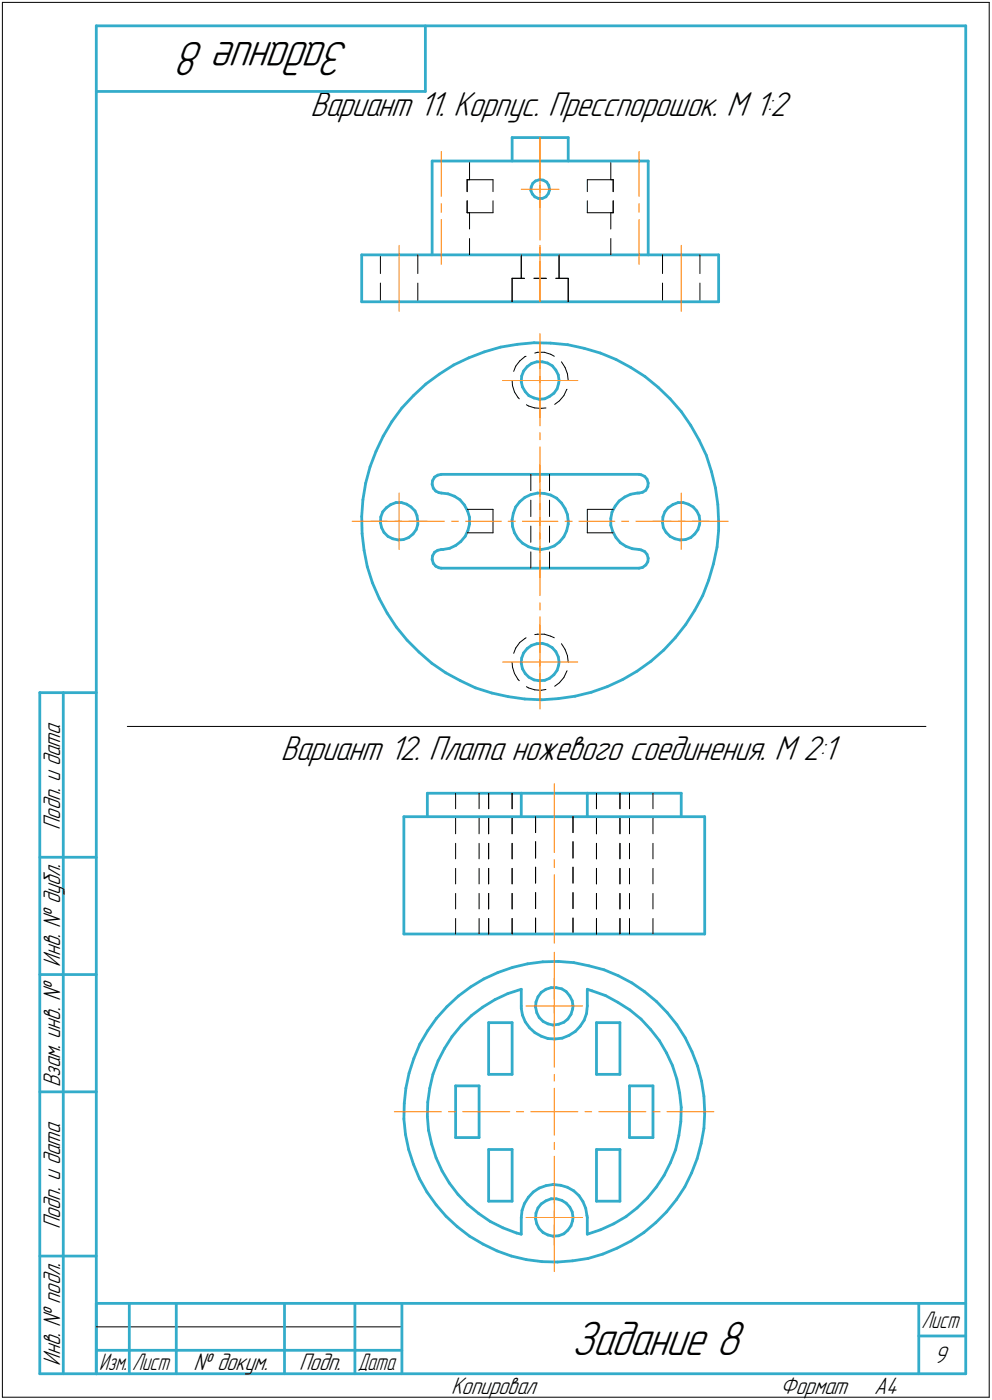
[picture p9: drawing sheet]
<svg xmlns="http://www.w3.org/2000/svg" width="211mm" height="298mm" viewBox="0 0 211 298" stroke-linecap="round" stroke-linejoin="round" font-family="sans-serif">
<g fill="none" stroke="#000" stroke-width=".21">
<path d="M.5 .5v297zM.5 .5h210zM210.5 .5v297zM93.9 34.3h2zM98 34.3h1.9zM99.4 38.3h5.5zM99.4 38.3v2.5zM99.4 38.3h.5zM99.9 34.3v4zM104.9 38.3v2.5zM125 38.3v2.5zM125 38.3h5.5z"/>
<path d="M130 34.3v4zM130 34.3h1.9zM130 38.3h.5zM130.5 38.3v2.5zM133.9 34.3h2.1zM80.9 54.3v4zM88.9 54.3v4zM99.4 42.8v2.5zM99.4 45.3h5.5zM99.4 45.3h.5zM99.9 50.8v3.5zM99.9 45.3v3.5z"/>
<path d="M104.9 42.8v2.5zM109 59.3h2.6zM109 59.3v5zM110.9 54.3v5zM113.6 59.3h2.6zM118.3 59.3h2.6zM119 54.3v5zM120.9 59.3v5zM125 45.3h5.5zM125 42.8v2.5zM130 50.8v3.5zM130 45.3v3.5z"/>
<path d="M130 45.3h.5zM130.5 42.8v2.5zM141 54.3v4zM148.9 54.3v4zM80.9 60.3v4zM88.9 60.3v4zM109.7 78l-.4 1.1zM110.6 76.9l1.1-1zM110.6 76.9l-.9 1.1zM111.7 75.9h.2zM113.8 75.2l.6-.2zM114.4 75h1.4z"/>
<path d="M115.8 75l1.4 .4zM117.2 75.4l.7 .5zM119.5 77l.7 1.2zM120.2 78.2l.5 1.4zM120.7 79.6l.2 1.4zM141 60.3v4zM148.9 60.3v4zM109 81l.1 1.1zM109.1 82.1l.4 1.4zM109.5 83.5l.7 1.2zM110.2 84.7l.3 .2zM112 86.2l.4 .2z"/>
<path d="M112.4 86.4l1.4 .5zM113.8 86.9l1.3 .1zM115.1 87l1.1-.1zM118 86.1l1-.8zM120 84.2l-1 1.1zM120.6 83l-.6 1.2zM120.6 83v-.1zM99.4 113.5h5.5zM99.4 108.5h5.5zM104.9 108.5v5zM112.9 101v3.5zM112.9 106.5v3.5z"/>
<path d="M112.9 112v3.5zM112.9 117.5v3.5zM116.9 101v3.5zM116.9 106.5v3.5zM116.9 112v3.5zM116.9 117.5v3.5zM125 108.5h5.5zM125 108.5v5zM125 113.5h5.5zM109.7 138l-.4 1.1zM110.6 136.8l1.1-.8zM110.6 136.8l-.9 1.2z"/>
<path d="M111.7 136l.2-.2zM113.8 135.1l.6-.1zM114.4 135h1.4zM115.8 135l1.4 .5zM117.2 135.5l.7 .3zM119.5 137.1l.7 1.2zM120.2 138.3l.5 1.3zM120.7 139.6l.2 1.4zM27.1 154.7h169.9zM109 141.1l.1 1zM109.1 142.1l.4 1.3zM109.5 143.4l.7 1.3z"/>
<path d="M110.2 144.7l.3 .2zM112 146.2l.4 .3zM112.4 146.5l1.4 .4zM113.8 146.9l1.3 .1zM115.1 147l1.1-.2zM118 146.1l1-.7zM120 144.3l-1 1.1zM120.6 143l-.6 1.3zM120.6 142.8v.2zM96.9 168.9v3.3zM96.9 174.2v3.3zM96.9 179.6v3.3z"/>
<path d="M101.9 168.9v3.3zM101.9 174.2v3.3zM101.9 179.6v3.3zM104 168.9v3.3zM104 174.2v3.3zM104 179.6v3.3zM109 168.9v3.3zM109 174.2v3.3zM109 179.6v3.3zM114 179.2v3.5zM114 173.9v3.4zM121.9 179.2v3.5z"/>
<path d="M121.9 173.9v3.4zM126.9 168.9v3.3zM126.9 174.2v3.3zM126.9 179.6v3.3zM131.9 168.9v3.3zM131.9 174.2v3.3zM131.9 179.6v3.3zM133.9 168.9v3.3zM133.9 174.2v3.3zM133.9 179.6v3.3zM138.9 168.9v3.3zM138.9 174.2v3.3z"/>
<path d="M138.9 179.6v3.3zM96.9 184.9v3.3zM96.9 190.2v3.3zM96.9 195.6v3.3zM101.9 184.9v3.3zM101.9 190.2v3.3zM101.9 195.6v3.3zM104 184.9v3.3zM104 190.2v3.3zM104 195.6v3.3zM109 184.9v3.3zM109 190.2v3.3z"/>
<path d="M109 195.6v3.3zM114 195.5v3.4zM114 190.1v3.4zM114 184.7v3.3zM121.9 195.5v3.4zM121.9 190.1v3.4zM121.9 184.7v3.3zM126.9 184.9v3.3zM126.9 190.2v3.3zM126.9 195.6v3.3zM131.9 184.9v3.3zM131.9 190.2v3.3z"/>
<path d="M131.9 195.6v3.3zM133.9 184.9v3.3zM133.9 190.2v3.3zM133.9 195.6v3.3zM138.9 184.9v3.3zM138.9 190.2v3.3zM138.9 195.6v3.3zM.5 297.5h210zM20.5 282.5h65z"/>
</g>
<g fill="none" stroke="#33acca" stroke-width=".59">
<path d="M20.5 5.5v287zM20.5 5.5h185zM20.5 19.5h70zM90.5 5.5v14zM205.5 5.5v287zM91.9 34.3v20zM91.9 34.3h2zM93.9 34.3h42.1zM109 29.3h11.9zM109 29.3v5zM113 39.8l-.1 .8zM113.4 39l.6-.5z"/>
<path d="M113.4 39l-.4 .8zM114 38.5l.8-.2zM114.8 38.3l.8 .1zM115.6 38.4l.7 .4zM116.3 38.8l.5 .7zM116.8 39.5l.1 .8zM120.9 29.3v5zM136 34.3h1.9zM137.9 34.3v20zM77 54.3h75.9zM77 54.3v10zM112.9 40.6l.4 .7z"/>
<path d="M113.3 41.3l.5 .6zM113.8 41.9l.8 .3zM114.6 42.2h.8zM115.4 42.2l.8-.3zM116.7 41.2l-.5 .7zM116.9 40.5l-.2 .7zM116.9 40.3v.2zM152.9 54.3v10zM77 64.3h75.9zM93.5 79.7l3-2zM96.5 77.7l3.2-1.5zM99.7 76.2l3.3-1.3z"/>
<path d="M103 74.9l3.5-1zM106.5 73.9l3.6-.6zM110.1 73.3l3.5-.3zM111.4 79l-.4 1.1zM112.2 78.1l.9-.7zM112.2 78.1l-.8 .9zM113.1 77.4l1.1-.4zM113.6 73l3.6 .1zM114.2 77h1.2zM115.4 77l1.1 .3zM116.5 77.3l1 .6zM117.2 73.1l3.6 .3z"/>
<path d="M117.5 77.9l.8 .9zM118.3 78.8l.5 1zM118.8 79.8l.2 1.2zM120.8 73.4l3.5 .8zM124.3 74.2l3.5 1zM127.8 75.2l3.3 1.3zM131.1 76.5l3.1 1.7zM134.2 78.2l3 2zM78.7 99.4l-.9 3.5zM80 96.1l-1.3 3.3zM81.5 92.9l-1.5 3.2zM83.4 89.7l-1.9 3.2z"/>
<path d="M85.5 86.9l-2.1 2.8zM88 84.2l2.6-2.4zM88 84.2l-2.5 2.7zM90.6 81.8l2.9-2.1zM110.9 81.3l.3 1.1zM111 80.1l-.1 1.2zM111.2 82.4l.6 1zM111.8 83.4l.7 .8zM112.5 84.2l1.1 .6zM113.6 84.8l1.1 .2zM114.7 85l1.2-.1zM115.9 84.9l1-.5z"/>
<path d="M116.9 84.4l1-.7zM118.5 82.8l-.6 .9zM118.9 81.6l-.4 1.2zM119 81l-.1 .6zM137.2 80.2l2.8 2.3zM140 82.5l2.6 2.4zM142.6 84.9l2.3 2.7zM144.9 87.6l2.1 3zM147 90.6l1.8 3.1zM148.8 93.7l1.5 3.2zM150.3 96.9l1.1 3.5zM77 110v3.6z"/>
<path d="M77 113.6l.5 3.6zM77.2 106.4l-.2 3.6zM77.5 117.2l.6 3.4zM77.8 102.9l-.6 3.5zM80.9 111.3l.3 1.1zM81 110.1l-.1 1.2zM81.2 112.4l.5 1zM81.4 109l-.4 1.1zM81.7 113.4l.8 .8zM82.2 108.1l.9-.7zM82.2 108.1l-.8 .9zM82.5 114.2l1.1 .5z"/>
<path d="M83.1 107.4l1.1-.4zM83.6 114.7l1.2 .3zM84.2 107h1.2zM84.8 115l1.1-.1zM85.4 107l1.1 .4zM85.9 114.9l1.1-.4zM86.5 107.4l1 .5zM87 114.5l.9-.8zM87.5 107.9l.8 .9zM88.3 108.8l.4 1zM88.6 112.8l-.7 .9zM88.7 109.8l.2 1.2z"/>
<path d="M88.9 111.7l-.3 1.1zM88.9 111v.7zM91.9 103.1l.3 .9zM91.9 119.1l.3 .9zM92 102.4l-.1 .7zM92 118.4l-.1 .7zM92.2 104l.5 .6zM92.2 120l.5 .6zM92.5 101.6l.6-.4zM92.5 101.6l-.5 .8zM92.5 117.6l.6-.4zM92.5 117.6l-.5 .8z"/>
<path d="M92.7 104.6l.7 .3zM93.1 101.2l.8-.2zM93.1 117.2l.8-.2zM93.4 104.9l.5 .1zM93.9 105l1.4 .2zM93.9 117h.3zM93.9 101h42.1zM94.2 117l1.5-.2zM95.3 105.2l1.4 .5zM95.7 116.8l1.2-.6zM96.7 105.7l1.2 .7zM96.9 116.2l1.1-.9z"/>
<path d="M97.9 106.4l.9 1.1zM98.8 107.5l.7 1.3zM99 114.2l-1 1.1zM99.5 108.8l.4 1.4zM99.6 112.9l-.6 1.3zM99.9 110.2v1.4zM99.9 111.6l-.3 1.3zM109 110.7l.1 1.4zM109.1 112.1l.4 1.4zM109.2 109.3l-.2 1.4zM109.5 113.5l.7 1.2zM109.7 107.9l-.5 1.4z"/>
<path d="M110.2 114.7l1 1zM110.6 106.8l1.1-.9zM110.6 106.8l-.9 1.1zM111.2 115.7l1.2 .7zM111.7 105.9l1.2-.6zM112.4 116.4l1.4 .4zM112.9 105.3l1.5-.3zM113.8 116.8l1.3 .2zM114.4 105l1.4 .1zM115.1 117l1.5-.2zM115.8 105.1l1.4 .3zM116.6 116.8l1.3-.6z"/>
<path d="M117.2 105.4l1.2 .7zM117.9 116.2l1.1-.8zM118.4 106.1l1.1 1zM119.5 107.1l.7 1.2zM120 114.3l-1 1.1zM120.2 108.3l.5 1.3zM120.6 113l-.6 1.3zM120.7 109.6l.2 1.4zM120.9 111.6l-.3 1.4zM120.9 111v.6zM130 111.8l.4 1.4zM130 110.4v1.4z"/>
<path d="M130.2 109.1l-.2 1.3zM130.4 113.2l.7 1.3zM130.9 107.8l-.7 1.3zM131.1 114.5l.9 1.1zM131.7 106.7l-.8 1.1zM131.7 106.7l1.2-.9zM132 115.6l1.2 .7zM132.9 105.8l1.3-.6zM133.2 116.3l1.3 .5zM134.2 105.2l1.4-.2zM134.5 116.8l1.5 .2zM135.6 105h.4z"/>
<path d="M136 105l.7-.2zM136 101l.4 .1zM136 117l.4 .1zM136.4 101.1l.8 .3zM136.4 117.1l.8 .3zM136.7 104.8l.7-.4zM137.2 101.4l.5 .6zM137.2 117.4l.5 .6zM137.7 102l.2 .9zM137.7 118l.2 .9zM137.8 103.6l-.4 .8zM137.8 119.6l-.4 .7z"/>
<path d="M137.9 102.9l-.1 .7zM137.9 118.9l-.1 .7zM141 111.3l.1 1.1zM141.1 110.1l-.1 1.2zM141.1 112.4l.6 1zM141.5 109l-.4 1.1zM141.7 113.4l.9 .8zM142.2 108.1l1-.7zM142.2 108.1l-.7 .9zM142.6 114.2l1 .5zM143.2 107.4l1.1-.4zM143.6 114.7l1.1 .3z"/>
<path d="M144.3 107h1.1zM144.7 115l1.2-.1zM145.4 107l1.1 .4zM145.9 114.9l1.1-.4zM146.5 107.4l1 .5zM147 114.5l.8-.8zM147.5 107.9l.8 .9zM148.3 108.8l.5 1zM148.5 112.8l-.7 .9zM148.8 109.8l.1 1.2zM148.8 111.7l-.3 1.1zM148.9 111l-.1 .7z"/>
<path d="M151.4 100.4l.8 3.5zM152.2 103.9l.5 3.5zM152.6 116.5l-.8 3.6zM152.7 107.4l.2 3.6zM152.9 112.9l-.3 3.6zM152.9 111v1.9zM78.1 120.6l1.1 3.5zM79.2 124.1l1.5 3.3zM80.7 127.4l1.7 3.2zM82.4 130.6l1.9 2.9zM84.3 133.5l2.3 2.8zM86.6 136.3l2.6 2.6z"/>
<path d="M89.2 138.9l2.7 2.3zM92.7 120.6l.7 .3zM93.4 120.9l.5 .1zM93.9 121h42.1zM111.4 139l-.4 1.1zM112.2 138.1l.9-.7zM112.2 138.1l-.8 .9zM113.1 137.4l1.1-.3zM114.2 137.1l1.2-.1zM115.4 137l1.1 .3zM116.5 137.3l1 .6zM117.5 137.9l.8 .9z"/>
<path d="M118.3 138.8l.5 1.1zM118.8 139.9l.2 1.1zM136 121l.7-.2zM136.7 120.8l.7-.5zM143.7 135.8l-2.5 2.6zM145.9 133l-2.2 2.8zM147.8 130l-1.9 3zM149.5 126.8l-1.7 3.2zM150.8 123.5l-1.3 3.3zM151.8 120.1l-1 3.4zM8.5 147.5v145zM8.5 147.5h12z"/>
<path d="M13.5 147.5v145zM91.9 141.2l2.9 2.1zM94.8 143.3l3.2 1.6zM98 144.9l3.2 1.6zM101.2 146.5l3.4 1.1zM104.6 147.6l3.5 .7zM108.1 148.3l3.6 .5zM110.9 141.2l.3 1.2zM111 140.1l-.1 1.1zM111.2 142.4l.6 1zM111.7 148.8l3.5 .2zM111.8 143.4l.7 .8z"/>
<path d="M112.5 144.2l1.1 .6zM113.6 144.8l1.1 .1zM114.7 144.9h1.2zM115.2 149l3.6-.2zM115.9 144.9l1-.5zM116.9 144.4l1-.7zM118.5 142.7l-.6 1zM118.8 148.8l3.5-.5zM118.9 141.6l-.4 1.1zM119 141l-.1 .6zM122.3 148.3l3.5-.9zM125.8 147.4l3.4-1.2z"/>
<path d="M129.2 146.2l3.3-1.5zM132.5 144.7l3.1-1.8zM135.6 142.9l2.9-2.1zM138.5 140.8l2.7-2.4zM85.9 173.9h64zM85.9 173.9v25zM90.9 168.9v5zM90.9 168.9h20zM110.9 168.9h14.1zM110.9 168.9v5zM125 168.9h19.9zM125 168.9v5z"/>
<path d="M144.9 168.9v5zM149.9 173.9v25zM8.5 182.5h12zM85.9 198.9h64zM8.5 207.5h12zM91 219.5l-1.7 2.8zM92.9 216.8l-1.9 2.7zM95.1 214.4l2.4-2.3zM95.1 214.4l-2.2 2.4zM97.5 212.1l2.7-2zM98.1 218.4l2.2-2.2zM98.1 218.4l-1.9 2.3z"/>
<path d="M100.2 210.1l2.8-1.7zM100.3 216.2l2.4-1.7zM102.7 214.5l2.6-1.6zM103 208.4l2.9-1.3zM104 217.8v11zM104 217.8h5zM105.3 212.9l2.7-1.3zM105.9 207.1l3.2-1.1zM108 211.6l2.9-.9zM109 217.8v11zM109.1 206l3.2-.8zM110.9 210.7v3.5z"/>
<path d="M110.9 214.7l.3 1.5zM110.9 214.2v.5zM111.2 216.2l.6 1.4zM111.8 217.6l.9 1.3zM112.3 205.2l3.2-.4zM112.7 218.9l1.1 1zM113.8 219.9l1.3 .7zM114 214.5l.2 1.1zM114 213.4v1.1zM114.2 215.6l.5 1.1zM114.5 212.3l-.5 1.1zM114.7 216.7l.9 .8z"/>
<path d="M115.1 211.3l1.1-.6zM115.1 211.3l-.6 1zM115.5 204.8l3.3-.1zM115.6 217.5l1 .5zM116.2 210.7l1.1-.4zM116.6 218l1.1 .3zM117.3 210.3h1.1zM117.7 218.3l1.2-.2zM118.4 210.3l1.1 .3zM118.8 204.7l3.3 .3zM118.9 218.1l1.1-.4zM119.5 210.6l1 .6z"/>
<path d="M120 217.7l.8-.7zM120.5 211.2l.7 .9zM121.2 212.1l.6 1zM121.5 216l-.7 1zM121.8 213.1l.1 1.1zM121.8 214.9l-.3 1.1zM121.9 214.2l-.1 .7zM122.1 205l3.2 .7zM123.4 218.5l-1 1.1zM124.3 217.3l-.9 1.2zM124.8 215.8l-.5 1.5zM125 210.7l1 .3z"/>
<path d="M125 210.7v3.5zM125 214.2l-.2 1.6zM125.3 205.7l3.2 .8zM126 211l2.9 1zM126.9 217.8h5zM126.9 217.8v11zM128.5 206.5l3.1 1.3zM128.9 212l2.6 1.4zM131.5 213.4l2.5 1.7zM131.6 207.8l2.9 1.5zM131.9 217.8v11zM134 215.1l2.4 1.9z"/>
<path d="M134.5 209.3l2.7 1.9zM136.4 217l2 2.2zM137.2 211.2l2.5 2.1zM138.4 219.2l1.9 2.4zM139.7 213.3l2.3 2.3zM142 215.6l2 2.6zM144 218.2l1.8 2.8zM8.5 232.5h12zM85.9 238.3l.4 3.3zM86 234.9l-.1 3.4zM86.4 231.7l-.4 3.2zM87 228.5l-.6 3.2z"/>
<path d="M88.1 225.4l-1.1 3.1zM89.3 222.3l-1.2 3.1zM90.9 237.7l.3 3zM91 234.7l-.1 3zM91.4 231.7l-.4 3zM92.1 228.8l-.7 2.9zM93.2 225.9l-1.1 2.9zM94.6 223.3l-1.4 2.6zM96.2 220.7l-1.6 2.6zM96.9 231.2h5zM96.9 231.2v11zM101.9 231.2v11z"/>
<path d="M104 228.8h5zM115.1 220.6l1.5 .5zM116.6 221.1l1.5 .1zM118.1 221.2l1.5-.1zM119.6 221.1l1.5-.6zM121.1 220.5l1.3-.9zM126.9 228.8h5zM133.9 231.2v11zM133.9 231.2h5zM138.9 231.2v11zM140.3 221.6l1.5 2.6zM141.8 224.2l1.3 2.7z"/>
<path d="M143.1 226.9l.9 2.9zM144 229.8l.6 2.9zM144.6 232.7l.3 3.1zM144.9 238.8l-.5 3zM144.9 235.8v3zM145.8 221l1.4 2.9zM147.2 223.9l1.2 3.1zM148.4 227l.9 3.2zM149.3 230.2l.5 3.2zM149.8 233.4l.1 3.3zM149.9 237l-.1 3.3zM149.9 236.7v.3z"/>
<path d="M86.3 241.6l.7 3.2zM87 244.8l1 3.1zM88 247.9l1.2 3.1zM89.2 251l1.6 2.8zM90.8 253.8l2 2.7zM91.2 240.7l.7 3zM91.9 243.7l.9 2.8zM92.8 246.5l1.3 2.8zM92.8 256.5l2.1 2.5zM94.1 249.3l1.5 2.6zM94.9 259l2.4 2.2zM95.6 251.9l1.9 2.4z"/>
<path d="M96.9 242.2h5zM97.5 254.3l2 2.2zM99.5 256.5l2.4 1.9zM101.9 258.4l2.4 1.7zM104 255.8h5zM104 244.8v11zM104 244.8h5zM109 244.8v11zM110.9 259.2v3.6zM111.1 257.7l-.2 1.5zM111.6 256.3l-.5 1.4zM112.4 254.9l-.8 1.4z"/>
<path d="M113.5 253.8l-1.1 1.1zM113.5 253.8l1.2-.8zM114 259.5l.2 1.1zM114 258.3v1.2zM114.5 257.2l-.5 1.1zM114.7 253l1.5-.5zM115.1 256.4l1.1-.7zM115.1 256.4l-.6 .8zM116.2 252.5l1.5-.3zM116.2 255.7l1.1-.4zM117.3 255.3h1.1zM117.7 252.2l1.6 .2z"/>
<path d="M118.4 255.3l1.1 .3zM119.3 252.4l1.4 .4zM119.5 255.6l1 .6zM120.5 256.2l.7 .8zM120.7 252.8l1.4 .8zM121.2 257l.6 1.1zM121.8 258.1l.1 1.1zM121.8 259.9l-.3 1.1zM121.9 259.2l-.1 .7zM122.1 253.6l1.1 1zM123.2 254.6l.8 1.3zM124 255.9l.6 1.4z"/>
<path d="M124.6 257.3l.3 1.5zM124.9 258.8l.1 .4zM125 259.2v3.6zM126.9 244.8h5zM126.9 244.8v11zM126.9 255.8h5zM131.9 244.8v11zM133.2 259.1l2.4-1.9zM133.9 242.2h5zM135.6 257.2l2.2-2.1zM139.6 252.8l-1.8 2.3zM141.3 250.3l-1.7 2.5z"/>
<path d="M142.7 247.6l-1.4 2.7zM143.8 244.8l-1.1 2.8zM143.9 255.4l-2.1 2.7zM144.4 241.8l-.6 3zM145.7 252.7l-1.8 2.7zM147.2 249.8l-1.5 2.9zM148.3 246.7l-1.1 3.1zM149.2 243.5l-.9 3.2zM149.8 240.3l-.6 3.2zM8.5 267.5h12zM20.5 277.5h185zM20.5 277.5v15z"/>
<path d="M27.5 277.5v15zM37.5 277.5v15zM60.5 277.5v15zM75.5 277.5v15zM85.5 277.5v15zM97.3 261.2l2.6 2zM99.9 263.2l2.9 1.7zM102.8 264.9l2.9 1.5zM104.3 260.1l2.7 1.4zM105.7 266.4l3.1 1.1zM107 261.5l2.9 1.1zM108.8 267.5l3.2 .7z"/>
<path d="M109.9 262.6l1 .2zM112 268.2l3.3 .4zM114.2 260.6l.5 1zM114.7 261.6l.9 .9zM115.3 268.6l3.3 .1zM115.6 262.5l1 .5zM116.6 263l1.1 .2zM117.7 263.2l1.2-.1zM118.6 268.7l3.2-.2zM118.9 263.1l1.1-.4zM120 262.7l.8-.7zM121.5 261l-.7 1z"/>
<path d="M121.8 268.5l3.3-.5zM125 262.8l2.8-.9zM125.1 268l3.2-1zM127.8 261.9l2.8-1.3zM128.3 267l3-1.2zM130.6 260.6l2.6-1.5zM131.3 265.8l3-1.6zM134.3 264.2l2.7-1.7zM137 262.5l2.5-2.2zM139.5 260.3l2.3-2.2zM195.5 277.5v15zM8.5 292.5h12z"/>
<path d="M20.5 292.5h185zM20.5 287.5h7zM27.5 287.5h10zM37.5 287.5h23zM60.5 287.5h15zM75.5 287.5h10zM195.5 284.5h10z"/>
</g>
<g fill="none" stroke="#ff8000" stroke-width=".21">
<path d="M93.9 32.3v9.5zM114.9 29.3v7zM114.9 36.3v4zM114.9 39.5v1.5zM114.9 29.3v8.6zM136 32.3v9.5zM84.9 52.2v14.1zM93.9 46.7v9.6zM93.9 43.3v1.9zM110.9 40.3h4zM114.9 52.2v12.1zM114.9 40.3h4.1z"/>
<path d="M114.9 40.3v4zM114.9 55.6v8.7zM114.9 52.6v1.5zM114.9 42.4v8.7zM136 46.7v9.6zM136 43.3v1.9zM144.9 52.2v14.1zM114.9 71v7.6zM114.9 73v8zM106.9 81h8zM114.9 99v9.5zM114.9 80.1v1.4z"/>
<path d="M114.9 83.1v7.6zM114.9 92.1v1.5zM114.9 95.2v7.5zM114.9 81h8zM114.9 81v8zM74.9 111h7.6zM78.9 111h6zM84 111h1.5zM84.9 111h6zM84.9 111v6zM84.9 105v6zM87 111h7.6z"/>
<path d="M96.1 111h1.4zM99.1 111h7.6zM108.1 111h1.5zM111.2 111h3.7zM114.9 110.1v1.8zM114.9 113.5v9.5zM114.9 111h3.8zM114.9 119.3v7.5zM114.9 116.2v1.6zM114.9 111v3.8zM114.9 104.2v1.5zM114.9 107.2v3.8z"/>
<path d="M120.2 111h1.6zM123.2 111h7.6zM132.2 111h1.6zM135.3 111h7.5zM138.9 111h6zM144.4 111h1.5zM144.9 111h6.1zM144.9 111v6zM144.9 105v6zM147.3 111h7.6zM114.9 133v8zM114.9 131.3v7.6z"/>
<path d="M114.9 128.4v1.5zM106.9 141h8zM114.9 141h8zM114.9 141v8zM114.9 143.4v7.6zM114.9 140.5v1.4zM117.9 166.9v14.6zM117.9 186.3v14.5zM117.9 183v1.7zM111.9 214.2h6zM117.9 202.8v10zM117.9 214.2v1.5z"/>
<path d="M117.9 217.3v9.9zM117.9 214.2h6.1zM117.9 214.2v6zM117.9 208.3v5.9zM83.9 236.7h10zM95.4 236.7h1.5zM98.5 236.7h10zM109.9 236.7h1.5zM112.9 236.7h5zM117.9 236.7h5zM117.9 236.7v5zM117.9 228.8v1.4z"/>
<path d="M117.9 231.7v5zM124.5 236.7h1.4zM127.4 236.7h10zM138.9 236.7h1.6zM141.9 236.7h10zM111.9 259.2h6zM117.9 259.2h6.1zM117.9 259.2v6.1zM117.9 253.2v6zM117.9 257.7v1.5zM117.9 246.2v10.1zM117.9 243.2v1.6z"/>
<path d="M117.9 260.8v10z"/>
</g>
<g fill="#fff" stroke="#fff" stroke-width=".21">
<path d="M66.1 19h102.7zM66.1 19.1h102.7zM66.1 19.2h102.7zM66.1 19.3h102.7zM66.1 19.4h102.7zM66.1 19.5h102.7zM66.1 19.6h102.7zM66.1 19.6h102.7zM66.1 19.7h102.7zM66.1 19.8h102.7zM66.1 19.9h102.7zM66.1 20h102.7zM66.1 20.1h102.7zM66.1 20.2h102.7zM66.1 20.2h102.7zM66.1 20.3h102.7zM66.1 20.4h102.7zM66.1 20.5h102.7zM66.1 20.6h102.7zM66.1 20.7h102.7zM66.1 20.7h102.7zM66.1 20.8h102.7zM66.1 20.9h102.7zM66.1 21h102.7zM66.1 21.1h102.7zM66.1 21.2h102.7zM66.1 21.3h102.7zM66.1 21.3h102.7zM66.1 21.4h102.7zM66.1 21.5h102.7zM66.1 21.6h102.7zM66.1 21.7h102.7zM66.1 21.8h102.7zM66.1 21.8h102.7zM66.1 21.9h102.7zM66.1 22h102.7zM66.1 22.1h102.7zM66.1 22.2h102.7zM66.1 22.3h102.7zM66.1 22.4h102.7zM66.1 22.4h102.7zM66.1 22.5h102.7zM66.1 22.6h102.7zM66.1 22.7h102.7zM66.1 22.8h102.7zM66.1 22.9h102.7zM66.1 22.9h102.7zM66.1 23h102.7zM66.1 23.1h102.7zM66.1 23.2h102.7zM66.1 23.3h102.7zM66.1 23.4h102.7zM66.1 23.5h102.7zM66.1 23.5h102.7zM66.1 23.6h102.7zM66.1 23.7h102.7zM66.1 23.8h102.7zM66.1 23.9h102.7zM66.1 24h102.7zM66.1 24h102.7zM66.1 24.1h102.7zM66.1 24.2h102.7zM66.1 24.3h102.7zM66.1 24.4h102.7zM66.1 24.5h102.7zM66.1 24.6h102.7zM66.1 24.6h102.7zM66.1 24.7h102.7zM66.1 24.8h102.7zM66.1 24.9h102.7zM66.1 25h102.7zM66.1 25.1h102.7zM66.1 25.1h102.7zM66.1 25.2h102.7zM66.1 25.3h102.7zM66.1 25.4h102.7zM66.1 25.5h102.7zM66.1 25.6h102.7zM66.1 25.7h102.7zM66.1 25.7h102.7zM66.1 25.8h102.7zM66.1 25.9h102.7zM66.1 26h102.7zM66.1 26.1h102.7zM66.1 26.2h102.7z"/>
<path d="M59.8 156.2h121.4zM59.8 156.3h121.4zM59.8 156.4h121.4zM59.8 156.5h121.4zM59.8 156.5h121.4zM59.8 156.6h121.4zM59.8 156.7h121.4zM59.8 156.8h121.4zM59.8 156.9h121.4zM59.8 157h121.4zM59.8 157.1h121.4zM59.8 157.1h121.4zM59.8 157.2h121.4zM59.8 157.3h121.4zM59.8 157.4h121.4zM59.8 157.5h121.4zM59.8 157.6h121.4zM59.8 157.6h121.4zM59.8 157.7h121.4zM59.8 157.8h121.4zM59.8 157.9h121.4zM59.8 158h121.4zM59.8 158.1h121.4zM59.8 158.2h121.4zM59.8 158.2h121.4zM59.8 158.3h121.4zM59.8 158.4h121.4zM59.8 158.5h121.4zM59.8 158.6h121.4zM59.8 158.7h121.4zM59.8 158.7h121.4zM59.8 158.8h121.4zM59.8 158.9h121.4zM59.8 159h121.4zM59.8 159.1h121.4zM59.8 159.2h121.4zM59.8 159.3h121.4zM59.8 159.3h121.4zM59.8 159.4h121.4zM59.8 159.5h121.4zM59.8 159.6h121.4zM59.8 159.7h121.4zM59.8 159.8h121.4zM59.8 159.9h121.4zM59.8 159.9h121.4zM59.8 160h121.4zM59.8 160.1h121.4zM59.8 160.2h121.4zM59.8 160.3h121.4zM59.8 160.4h121.4zM59.8 160.4h121.4zM59.8 160.5h121.4zM59.8 160.6h121.4zM59.8 160.7h121.4zM59.8 160.8h121.4zM59.8 160.9h121.4zM59.8 161h121.4zM59.8 161h121.4zM59.8 161.1h121.4zM59.8 161.2h121.4zM59.8 161.3h121.4zM59.8 161.4h121.4zM59.8 161.5h121.4zM59.8 161.5h121.4zM59.8 161.6h121.4zM59.8 161.7h121.4zM59.8 161.8h121.4zM59.8 161.9h121.4zM59.8 162h121.4zM59.8 162.1h121.4zM59.8 162.1h121.4zM59.8 162.2h121.4zM59.8 162.3h121.4zM59.8 162.4h121.4zM59.8 162.5h121.4zM59.8 162.6h121.4zM59.8 162.6h121.4zM59.8 162.7h121.4zM59.8 162.8h121.4zM59.8 162.9h121.4zM59.8 163h121.4zM59.8 163.1h121.4zM59.8 163.2h121.4zM59.8 163.2h121.4z"/>
</g>
<g font-size="10.9">
<text x="74.4" y="9" transform="rotate(-180 74.4 9)">Задание 8</text>
<text x="121.6" y="288.5">Задание 8</text>
</g>
<g font-size="7.8">
<text x="66.1" y="24.7">Вариант 11. Корпус. Пресспорошок. М 1:2</text>
<text x="59.8" y="161.8">Вариант 12. Плата ножевого соединения. М 2:1</text>
</g>
<g font-size="5.4">
<text x="12.8" y="176.7" transform="rotate(-90 12.8 176.7)">Подп. и дата</text>
<text x="12.8" y="205.8" transform="rotate(-90 12.8 205.8)">Инв. № дубл.</text>
<text x="12.8" y="231.6" transform="rotate(-90 12.8 231.6)">Взам. инв. №</text>
<text x="12.8" y="261.7" transform="rotate(-90 12.8 261.7)">Подп. и дата</text>
<text x="12.8" y="290.8" transform="rotate(-90 12.8 290.8)">Инв. № подл.</text>
<text x="41.2" y="291.8">№ докум.</text>
<text x="63.6" y="291.8">Подп.</text>
<text x="198.8" y="290.3">9</text>
<text x="96" y="296.8">Копировал</text>
<text x="166" y="296.8">Формат</text>
<text x="186" y="296.8">A4</text>
</g>
<g font-size="5.3">
<text x="196.1" y="282.8">Лист</text>
<text x="21.1" y="291.8">Изм.</text>
<text x="28.1" y="291.8">Лист</text>
<text x="76.1" y="291.8">Дата</text>
</g>
</svg>
